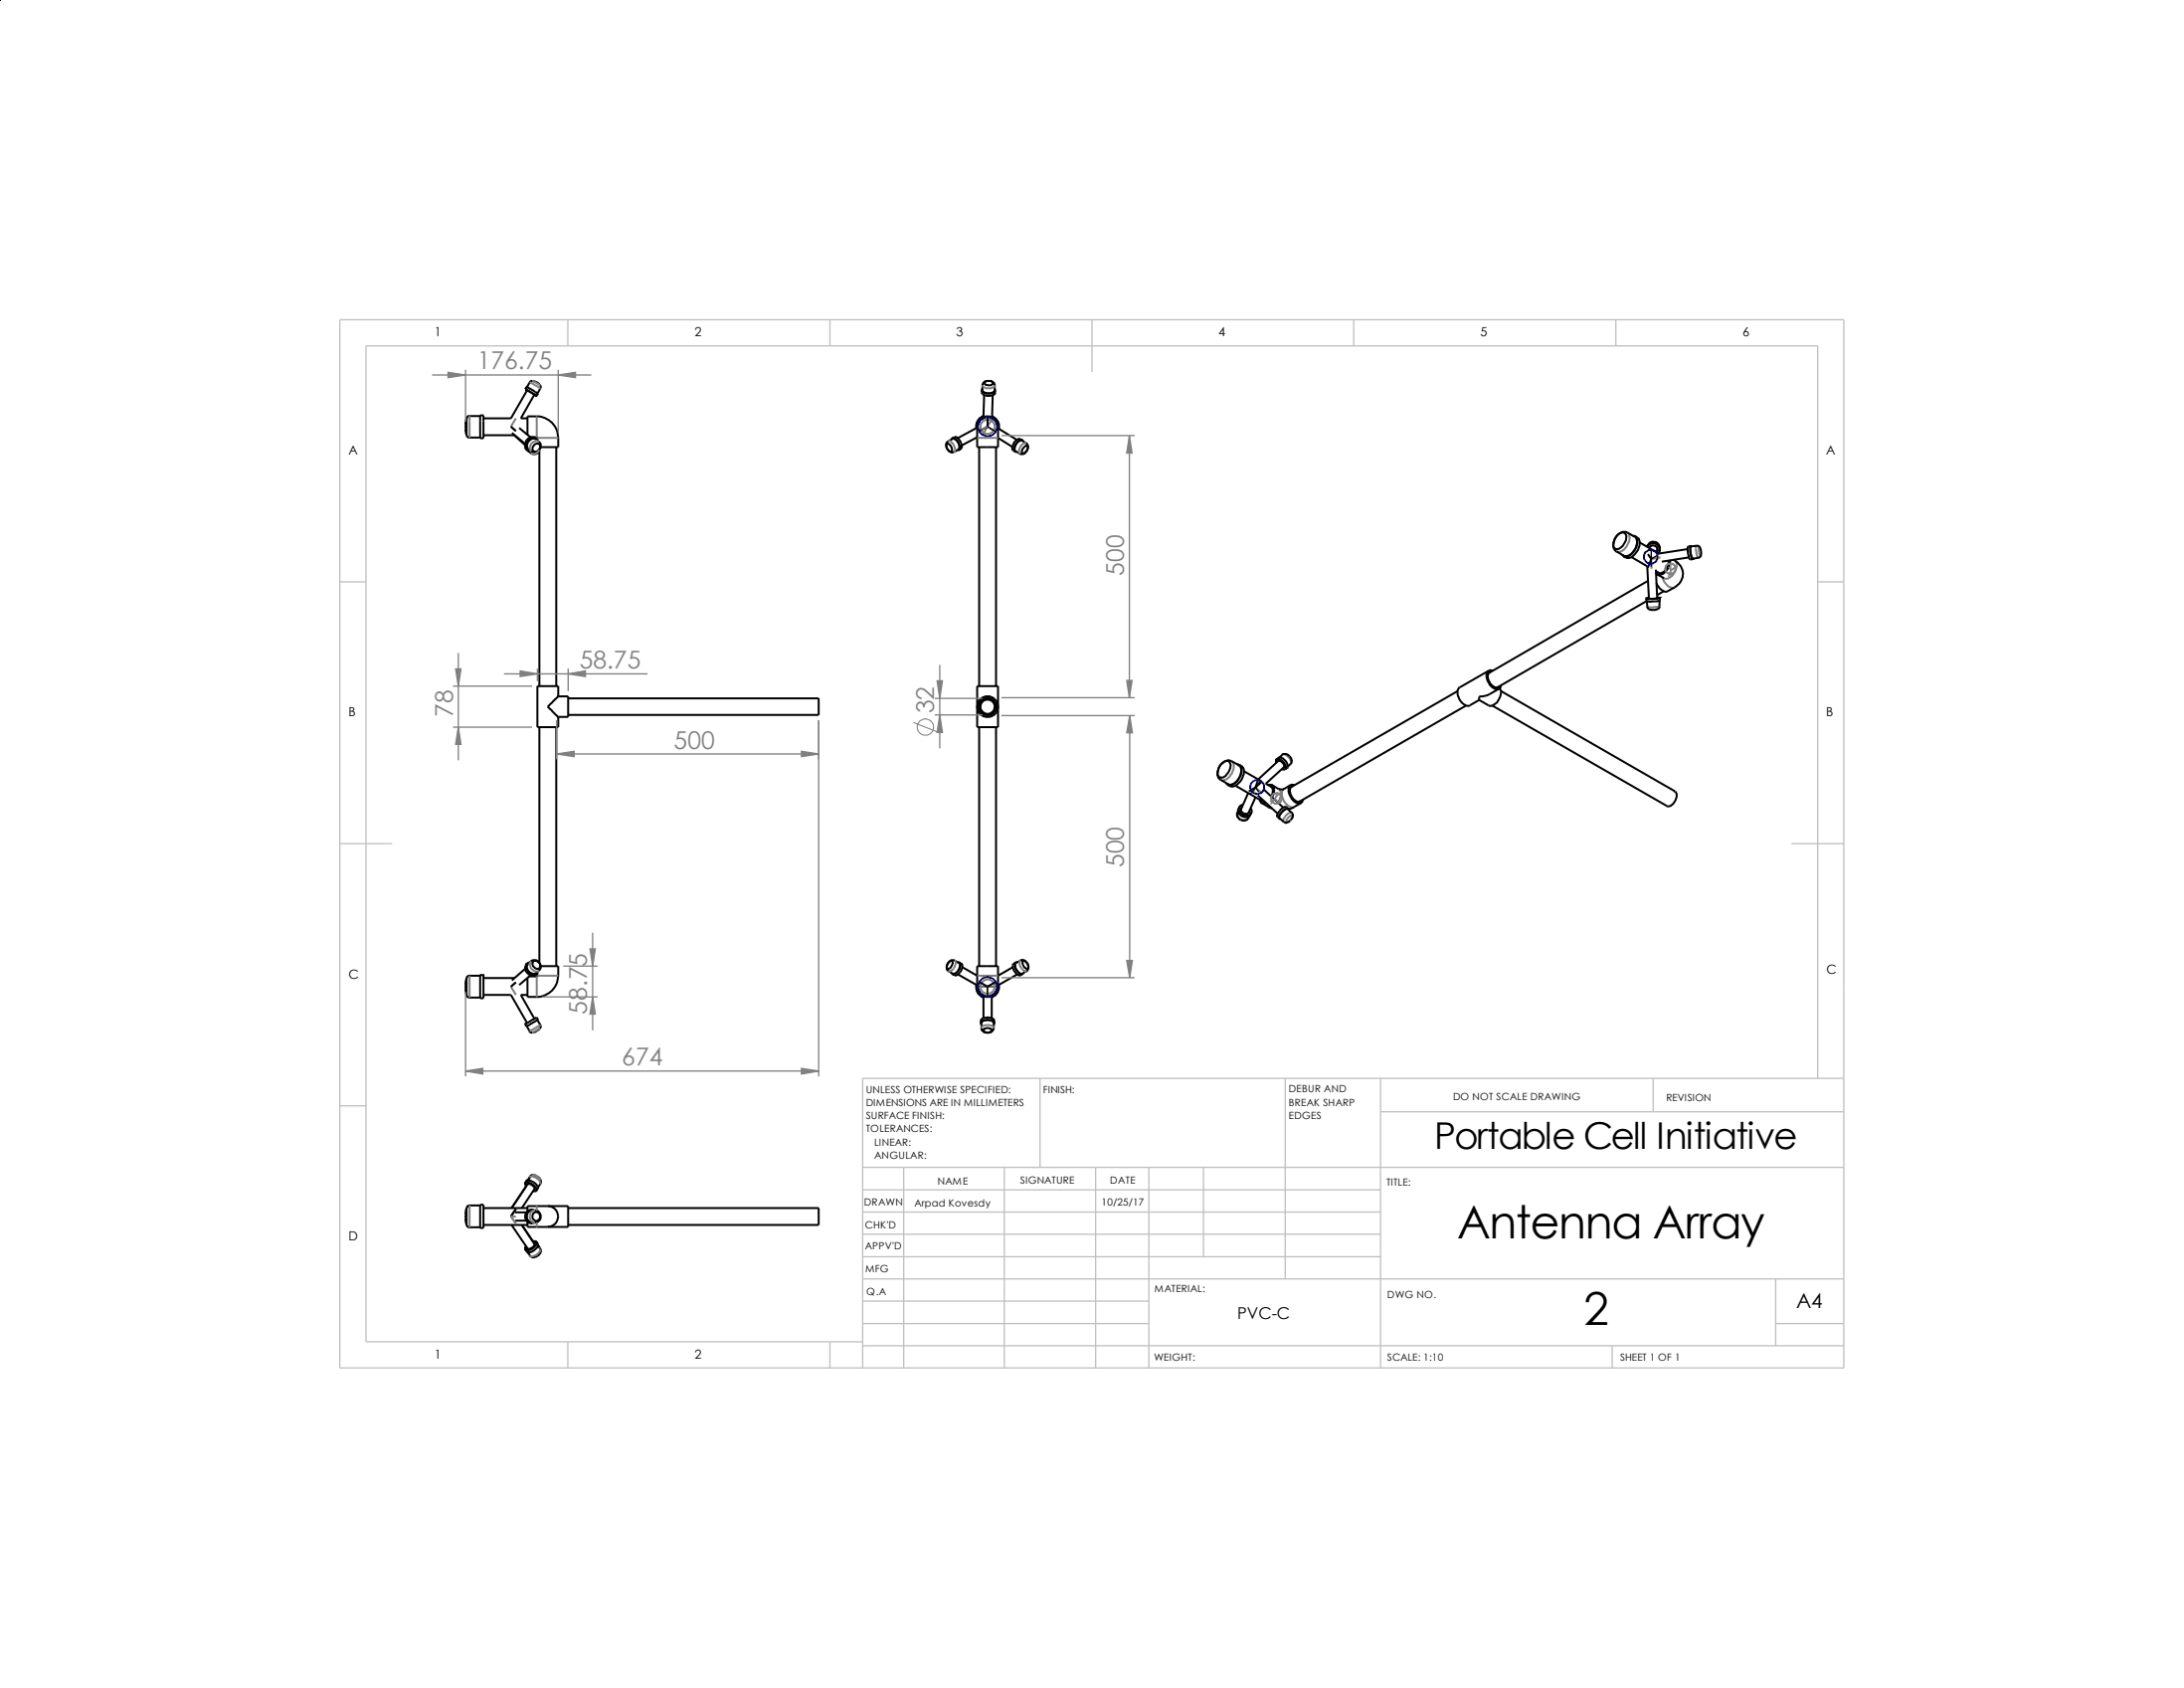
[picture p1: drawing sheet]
<svg xmlns="http://www.w3.org/2000/svg" width="279mm" height="216mm" viewBox="0 0 279 216" stroke-linecap="round" stroke-linejoin="round" font-family="sans-serif">
<g fill="#808080">
<path d="M144.1 122.9h.8l-.4 2.2z"/>
<path d="M144.5 91.5l.4 2.2h-.8z"/>
<path d="M144.1 87h.7l-.3 2.2z"/>
<path d="M144.5 55.7l.3 2.3h-.7z"/>
<path d="M119.9 87.1h.7l-.4 2.2z"/>
<path d="M120.2 91.4l.4 2.3h-.7z"/>
<path d="M71.2 96.4l2.2-.3v.7z"/>
<path d="M102.5 96.1l2.2 .3-2.2 .4z"/>
<path d="M58.3 85.6h.7l-.4 2.2z"/>
<path d="M58.6 93l.4 2.2h-.7z"/>
<path d="M59.6 137l2.2-.3v.7z"/>
<path d="M102.5 136.7l2.2 .3-2.2 .4z"/>
<path d="M57.3 47.6l2.3 .4-2.3 .3z"/>
<path d="M71.4 48l2.2-.4v.7z"/>
<path d="M66.5 85.8l2.2 .4-2.2 .3z"/>
<path d="M72.7 86.2l2.2-.4v.7z"/>
<path d="M75.8 127.5l.4 2.2h-.7z"/>
<path d="M75.5 121.4h.7l-.4 2.2z"/>
</g>
<g fill="none" stroke="#000" stroke-width=".25">
<path d="M59.7 53.4v2.4M59.7 53.4l-.1 1v.8l.1 .6M59.7 55.8l.3 .2h1.4M61.4 53.1h.4v2.9h-.4zM61.4 53.2h-1.5l-.2 .2M61.8 55.7h4M65.4 54.6l.6 .5M65.5 55.4l1.7 1.4M65.8 55.7l1.4 1.2a.52 .52 0 0 0 .1 .6 .52 .52 0 0 0 .5 .1M66.4 54.7l1.5 1.2M67.2 49.8l.2-.3 .8 .5 .6 .3-.1 .3M67.4 57.5l.3 .3h.3"/>
<path d="M67.4 49.5l.4-.6a.69 .69 0 0 1 .9 0 .58 .58 0 0 1 .4 .8l-.3 .6M67.4 49.9l-2 3.6h-3.6M67.5 55.6v-2.3a4.4 4.4 0 0 1 2 .1 2.79 2.79 0 0 1 1.9 2.6v1.2h-2.2M67.6 56.5a.64 .64 0 0 1 1-.3l.4 .3a.81 .81 0 0 1 0 1.1 .81 .81 0 0 1-1.1 .1l-.3-.3a.65 .65 0 0 1 0-.9zM67.8 55.9h.2M68.2 55.9h.5v.4M68.4 50.5l.3 .1-1.5-.8 1.2 .7-1.8 3h.9M68.4 56.9a.42 .42 0 0 1 .6-.1 .42 .42 0 0 1 0 .6 .47 .47 0 0 1-.7 .3 .47 .47 0 0 1 .1-.8zM68.6 56.1a.87 .87 0 0 0-1.2 .2 .87 .87 0 0 0 .1 1.2M68.8 56.4a.72 .72 0 0 0-1.2 0 .69 .69 0 0 0 .2 1.2M69 57.7l-.2 .2a.78 .78 0 0 1-1.1-.1M69 57.5v30.3"/>
<path d="M71.2 57.2v30.6M121.1 56.8a.51 .51 0 0 1 .7 .5 .26 .26 0 0 1 0 .4 .26 .26 0 0 1-.4 0 .94 .94 0 0 1-.3-.9zM121.1 56.6l.8-.5a.72 .72 0 0 1 .7 .7 .6 .6 0 0 1 0 .7l-.6 .3a.86 .86 0 0 1-.9-1zM121.7 56.2a.37 .37 0 0 1 .4-.2 .37 .37 0 0 1 .3 .3 .99 .99 0 0 1 .2 1.3h-.1M121.8 56a.57 .57 0 0 1 .9 .3 .97 .97 0 0 1 .2 1.1l-.3 .2M125 55.9l-2 1.1M125 54.7l-2.5 1.3M125.3 57.2v30.6M125.3 53.8a1.4 1.4 0 0 1 1.7-.3 1.4 1.4 0 0 1 .7 1.6v2.1h-2.7v-1.2a4.4 4.4 0 0 1 .3-2.2zM125.6 49.9a.51 .51 0 0 0 .5 .7 1.05 1.05 0 0 0 1.2-.4v-.2M125.7 49.7a.31 .31 0 0 0 0 .4 .31 .31 0 0 0 .3 .1 1.16 1.16 0 0 0 1.3-.2v-.2M125.8 48.9a.95 .95 0 0 1 1.5 .3v.8a1.06 1.06 0 0 1-1.6 0v-.8z"/>
<path d="M125.9 53.2a1.42 1.42 0 0 0-1 1.6M125.9 50.5l-.1 2.8M125.9 48.9a.89 .89 0 0 1 1.1 0 .46 .46 0 0 1-.6 .4 .35 .35 0 0 1-.5-.4zM126.4 53.4l-.1 1.2-1 .6M126.9 53.2a1.54 1.54 0 0 1 .9 1.7M127 50.5l-.1 2.9M127.4 57.2v30.6M127.7 54.8l2.4 1.5M127.7 56l1.8 1.1M130.1 56.6l.4-.3h.2l.6 .4a.69 .69 0 0 1-.1 1.1 .57 .57 0 0 1-.7 .2l-.6-.3a.74 .74 0 0 1 .1-1zM130.8 56.3a.74 .74 0 0 0-1.2 .6 .55 .55 0 0 0 .3 .8M130.9 57.4a.57 .57 0 0 1 .5-.4 .75 .75 0 0 1-.6 1l-.1-.3z"/>
<path d="M130.9 56.4a.46 .46 0 0 0-.5-.1 .46 .46 0 0 0-.3 .3 1.01 1.01 0 0 0-.2 1.2h.1M206.8 68.6a.77 .77 0 0 1 1.1-.3 1.5 1.5 0 0 1-.7 1.8 .53 .53 0 0 1-.7 0 .53 .53 0 0 1-.1-.6l.1-.5zM207 68.4a1.06 1.06 0 0 1 1.2-.3l.9 .6a1.1 1.1 0 0 1 .1 1.4 1.43 1.43 0 0 1-1.4 1l-1-.6a1.06 1.06 0 0 1-.3-1.5zM208.7 71.2l2 1.2 .2 4.1 .8 .1 .3-.1M208.9 68.5a.64 .64 0 0 1 .6 .9 1.97 1.97 0 0 1-1.5 1.8l-.3-.1-.2-.1M209.2 68.6a1.1 1.1 0 0 1 .4 1.6 1.5 1.5 0 0 1-1.5 1.1l-.4-.1M209.8 69.4l2.4 1.4a.85 .85 0 0 0-.3-1.2 .85 .85 0 0 0-1.2 .3 .85 .85 0 0 1 1.1-.4 .85 .85 0 0 1 .5 1M210.6 76.5l.1 .4M210.7 76.9l-19.1 11M210.8 74.3l-20.3 11.8M210.8 70.9l.4 .6M210.8 69.7a.78 .78 0 0 1 .9-.4 .78 .78 0 0 1 .6 .8"/>
<path d="M210.9 70.1a.58 .58 0 0 1 .8-.3 .58 .58 0 0 1 .3 .8M211 70v.1M211.2 69.8l-.1 .1M211.2 71.5l-.4 1.1M211.3 71.2l-.1 .3M211.8 73.1l.4 .2M211.8 72.9l.2 3.6M211.9 70l.1 .1M212 73.4l-.1 .1M212 70.3v.4M212 76.4l.3 .1-.9 .1h-.8l.3-.1M212 70.2v.2"/>
<path d="M212 73.5l.9 .5M212.3 76.8v.8a.5 .5 0 0 1-.6 .4 .73 .73 0 0 1-1-.4v-.7M212.3 76.5v.3l-.1 .1-1 .1-.5-.1M212.9 75.6l-.9 .5M213.4 71.7a1.5 1.5 0 0 1-1.1 1.6l-.2-.1M213.6 71.7a1.75 1.75 0 0 1-1.3 1.8l-.3-.1-.1-.1M214.1 71.6a1.93 1.93 0 0 1 .4 3.3l-1.1 .7a1.05 1.05 0 0 1-1.3-.7l-.2-.3M215.9 70.2l-3.8 .6M215.9 70.2l.1 1 .2 .3v.1l.4-.1M216.1 71.3l-3.5 .5M216.3 69.9l.8-.1a.87 .87 0 0 1 .5 1v.3l-.2 .2-.8 .2a1.86 1.86 0 0 1-.3-1.6zM216.3 69.8l-.3 .1-.1 .3"/>
<path d="M216.4 69.9l-.1-.1a1.99 1.99 0 0 0 .2 1.7h.1M217.5 70v.1M69 93v30.1M71.2 93v30.6M71.4 89.1l-1.3 1.3 1.3 1.3M71.4 89.1v-1.3h-2.7v5.2h2.7v-1.3M71.4 89.1h1.3v2.6h-1.3M72.7 89.3h32v2.1h-32M125 87.8h2.7v5.2h-2.7zM125.3 93v30.6M127.4 93v30.6M156.2 97.8l.1-.1a1.15 1.15 0 0 1 1.3-.3l.9 .5a1.1 1.1 0 0 1 .1 1.5 1.34 1.34 0 0 1-1.4 .9l-1-.6a1.02 1.02 0 0 1-.3-1.3z"/>
<path d="M156.2 97.8a.81 .81 0 0 1 1.1-.3 1.43 1.43 0 0 1-.6 1.8 .57 .57 0 0 1-.8 0 .57 .57 0 0 1-.1-.7zM158.2 97.7a.64 .64 0 0 1 .6 .9 1.92 1.92 0 0 1-1.6 1.9l-.3-.3M158.5 97.8a1.04 1.04 0 0 1 .5 1.6 1.62 1.62 0 0 1-1.6 1.2l-.3-.2M159.1 98.6l2.1 1.2M161 99.6l-.4 1.1M161.4 100l-.8 .7M163.3 97.6a.31 .31 0 0 1 0-.5 .31 .31 0 0 1 .4 0l.2 .1a1.11 1.11 0 0 1 .6 1.1l-.1 .1h-.4M163.3 97.1a.66 .66 0 0 1 1.1 .1 .79 .79 0 0 1 .3 1l-.2 .2M163.4 97.4a.33 .33 0 0 1 .4-.1 .33 .33 0 0 1 .2 .2 .4 .4 0 0 1 .2 .7M163.6 97.3l-2.6 2.4M163.7 96.9l.3-.3a.75 .75 0 0 1 1.1 .3 .57 .57 0 0 1 0 .8l-.3 .3M164.3 98.1l-2.4 2.1 .8 .5"/>
<path d="M186.5 88.4l-21.3 12.3M187.5 90.3l-21.3 12.2M190.4 85.8l-3.7 2.1a1.11 1.11 0 0 0-.1 1.4 1.37 1.37 0 0 0 1.4 1l1.2-.8M190.6 86a.93 .93 0 0 0 0 1.4 .86 .86 0 0 0 1.1 .4M190.9 85.8a.58 .58 0 0 0-.6 .1 .58 .58 0 0 0-.1 .7 1.66 1.66 0 0 0 1.5 1.5l.2-.2 .1-.2M191.8 88.1l-1.6 .8-1 .2v.4M191.9 88a1.7 1.7 0 0 1-.8 2.2l-.5 .1-1.4-.8M192 88.4l22.3 12.8a1.17 1.17 0 0 1-.3 1.6 .66 .66 0 0 1-.8 .3l-22.3-12.8M158.1 100.5l3.5 2M158.4 103.7a.78 .78 0 0 0 .3 1.1 .78 .78 0 0 0 1.1-.4M158.5 103.3a.79 .79 0 0 0 .6 1.2 .66 .66 0 0 0 1-.5M158.9 103.3a.55 .55 0 0 0 .1 .7 .55 .55 0 0 0 .7 0l.2-.3"/>
<path d="M159 103a.57 .57 0 0 0-.5 .4 .57 .57 0 0 0 .2 .6 .77 .77 0 0 0 .8 .3 .77 .77 0 0 0 .6-.6l-.1-.3M159.7 101.4l-1 2.1M160.6 102l-.9 2M160.6 100.7l-.8 .5M160.9 101.7l2.5 2.4M161.2 102.3a.51 .51 0 0 0 .2 .4 .51 .51 0 0 0 .6 0M161.4 102.7l1.3 .7M161.5 102.4l.3 .1M161.8 101l2.4 2.3M162.2 100.4a.56 .56 0 0 1 .7 .1 .56 .56 0 0 1 .1 .7l-.1 .4-.2 .3M162.6 100.6a.95 .95 0 0 1 0 1.3M162.7 100.4l1 .6h.5l.9-.6"/>
<path d="M164.8 103.5l-.2-.2a.95 .95 0 0 0-1 .6l-.2 .5 .3 .3M164.9 103.6a.32 .32 0 0 0-.3-.2 .32 .32 0 0 0-.3 .2l-.2 .2a.76 .76 0 0 0-.4 .9h.1M165.1 104.9l.1-.2a.57 .57 0 0 0 .1-.7l-.5-.5a1.1 1.1 0 0 0-1.1 1v.1l.5 .5a.7 .7 0 0 0 .9-.1M165.3 100.6a.95 .95 0 0 0 0 1.4 .76 .76 0 0 0 1.1 .4M165.6 100.4a.57 .57 0 0 0-.6 .1 .57 .57 0 0 0-.2 .6 1.8 1.8 0 0 0 1.4 1.7l.4-.2 .1-.3M166.5 102.7l-1.1 .6-.6 .2M59.7 125v2.3M59.7 125l-.1 1v.7l.1 .6M59.7 127.3l.3 .3h1.4M61.4 124.7v3h.4v-3M61.4 124.7h.1M61.4 124.8h-1.4l-.3 .2"/>
<path d="M61.4 124.7h.4M61.8 124.7h.1M61.8 127.3h3.6l2 3.6M61.8 125.1h4M66 125.6l-.6 .6M67.2 131l1.5-.9 .1 .3-1.4 .9zM67.2 123.9l-1.7 1.5M67.4 123.4a.88 .88 0 0 0 .1 1.1 .88 .88 0 0 0 1.2 0M67.4 123.3v.1M67.5 127.3h-.9l1.8 3M67.5 123.2l-.1 .2M67.5 123.3l.4-.4a.79 .79 0 0 1 1.1 .2 .79 .79 0 0 1 0 1l-.4 .4a.84 .84 0 0 1-.9-.2 .84 .84 0 0 1-.2-1z"/>
<path d="M67.7 123.1a.75 .75 0 0 0-.4 .7 .75 .75 0 0 0 .5 .7 .62 .62 0 0 0 1-.2M67.9 124.7l-1.5 1.3M67.9 122.9h.1M67.9 122.9l-.1 .2M68.3 122.9a.6 .6 0 0 1 .7 .3 .6 .6 0 0 1 0 .7 .61 .61 0 0 1-.7-.2 .61 .61 0 0 1-.1-.7zM68.7 130.5l.4 .6a.84 .84 0 0 1-.7 .9l-.3 .1-.3-.1-.4-.7M68.7 124.4v.4l-1 .1M69.2 123.6h2.2v1.2a2.75 2.75 0 0 1-2.7 2.7h-1.2l-.1-2.4M121.3 123.1h.1a.57 .57 0 0 1 .7-.2l.6 .3a.82 .82 0 0 1-.2 1.1l-.4 .2h-.2l-.6-.3a.82 .82 0 0 1 0-1.1zM121.5 123a.25 .25 0 0 1 .3 0 .25 .25 0 0 1 0 .3 .53 .53 0 0 1-.6 .6 .75 .75 0 0 1 .3-.9zM122.6 124.2a.53 .53 0 0 1-.8 .3M122.6 124.6l2.4 1.4"/>
<path d="M122.6 123.1a.32 .32 0 0 1 .3 .2 .32 .32 0 0 1 0 .3l-.3 .6M122.7 123.1l.3 .2a.89 .89 0 0 1-.3 1.2l-.4 .3h-.2l-.2-.2M123.1 123.7l1.9 1.1M124.9 126a1.42 1.42 0 0 0 .9 1.6M125 124.8v-1.2h2.7v1.2M125.3 125.6l1 .6 1.1-.6M125.5 130.9a.54 .54 0 0 1 .6-.7 .94 .94 0 0 1 1.1 .4v.3M125.6 131a.32 .32 0 0 1-.1-.3 .32 .32 0 0 1 .4-.2 1.07 1.07 0 0 1 1.3 .3l-.1 .2M125.6 130.7a1.13 1.13 0 0 1 1.5 .1v.7a.85 .85 0 0 1-1.4 .4l-.1-.3zM125.8 127.4v2.9M125.9 131.6h.1a.65 .65 0 0 1 .9 .2v.1a.77 .77 0 0 1-1.1-.1zM126.9 127.4v2.9"/>
<path d="M127.7 124.8a4.3 4.3 0 0 1-.3 2.2 1.37 1.37 0 0 1-1.7 .3 1.37 1.37 0 0 1-.7-1.5v-1M127.8 126a1.43 1.43 0 0 1-.9 1.6M129.6 123.7l-1.9 1.1M129.9 123.2l.7-.3a.73 .73 0 0 1 .9 .6 .55 .55 0 0 1-.2 .7l-.5 .3a1.1 1.1 0 0 1-.9-1.3zM130 123.1l-.3 .1a.92 .92 0 0 0 .2 1.2 .57 .57 0 0 0 .9 .2M130.1 123.1a.3 .3 0 0 0-.3 .1 .3 .3 0 0 0 0 .3l.1 .3a1.25 1.25 0 0 0 .8 .8l.2-.1M130.1 124.6l-2.4 1.4M130.9 122.9a.68 .68 0 0 1 .5 1 .82 .82 0 0 1-.5-1zM59.7 154.4v2.4M59.7 154.4l-.1 1v.8l.1 .6M59.7 156.8l.3 .2h1.4M61.4 154.1h.4v3h-.4z"/>
<path d="M61.4 154.2h-1.4l-.3 .2M61.8 154.5h5.7M61.8 156.7h5.7M65.4 156.7l2.1 3M65.9 155.1h1.5M65.9 156.1h1.4M66 154.6l-.6 1M67.2 151.3l.2-.2a.78 .78 0 0 1 .9 .2h.2a.76 .76 0 0 1 .3 .7l-.2 .3M67.3 159.4l-.1 .4M67.3 151.7a.27 .27 0 0 1-.1-.3 .27 .27 0 0 1 .2-.2l.5 .1 .4 .3a.51 .51 0 0 1 .2 .8l-.3-.1M67.4 151l-.2 .4M67.4 151.6a.43 .43 0 0 1 .8 .1 .27 .27 0 0 1 .2 .2 .27 .27 0 0 1-.1 .2"/>
<path d="M67.5 151l.3-.5a.67 .67 0 0 1 1 0 .65 .65 0 0 1 .3 .8M67.5 156.3v.6h2.6M67.5 150.9l-.1 .2M67.5 151l.3-.5a.77 .77 0 0 1 1.2 .2 .6 .6 0 0 1 .1 .7l-.3 .5M67.5 151.4l-2.1 3.1M67.6 155l.3-.2h.6a.79 .79 0 0 1 .7 .8 .79 .79 0 0 1-.7 .8 .8 .8 0 0 1-1.1-.8l.1-.4zM68.1 154.7a.87 .87 0 0 0-.9 .9 .87 .87 0 0 0 .9 .9M68.2 158.8h.4l.2 .3M68.2 158.8l-1.4-2.1 1.6 2.5M68.2 158.8a.32 .32 0 0 1 .5 .2 .32 .32 0 0 1-.3 .4l-.1 .1a.95 .95 0 0 1-1.1 .4v-.3l.1-.2M68.3 155.2a.55 .55 0 0 1 .8 .2 .55 .55 0 0 1-.4 .7 .56 .56 0 0 1-.6-.3 .56 .56 0 0 1 .2-.6zM68.3 159a.44 .44 0 0 1-.3 .6 .33 .33 0 0 1-.6 0"/>
<path d="M68.4 154.8a.83 .83 0 0 0-1.1 .5 .83 .83 0 0 0 .5 1.1h.6M68.4 152l-1.6 2.5M68.6 158.9l.2 .3a.68 .68 0 0 1-.4 .7l-.2 .1a.6 .6 0 0 1-1-.1M68.7 159l.1 .2M68.8 159.3l.3 .4a.72 .72 0 0 1-.4 .9M68.8 159.3l.3 .5M69.1 159.8a.8 .8 0 0 1-.7 1h-.3l-.2-.1-.4-.5M70.1 154.3h2.6v2.6h-2.6M70.1 154.3h-2.6v.6M70.1 154.3a1.33 1.33 0 0 1 1.3 1.3 1.33 1.33 0 0 1-1.3 1.3M72.7 154.5h32v2.2h-32"/>
<circle cx="126.3" cy="90.4" r="1.09"/>
<circle cx="126.3" cy="90.4" r="1.07"/>
<circle cx="126.3" cy="90.4" r=".9"/>
<circle cx="126.3" cy="90.4" r="1.32"/>
</g>
<g fill="none" stroke="#808080" stroke-width=".25">
<path d="M60.1 53.2v2.8M66 53.5l-.6 1.1 .6 .6M67.8 48.9l1.3 .8M68.1 48.7l1 .6M68.7 53.3v2.6M68.7 56h2.7M69 56.5a.84 .84 0 0 0-1.2 .9l.1 .3M69 57.6a.78 .78 0 0 1-1.1 .4M121.3 56.4a.72 .72 0 0 1 .8 .7 .6 .6 0 0 1-.1 .7M125 56h2.7M125.7 49.3a1.03 1.03 0 0 0 1.5 .2l.1-.2M126.3 54.6l.8 .5"/>
<path d="M131.3 56.7a.97 .97 0 0 0-.9 1.3h.1M208.2 68.1a1.22 1.22 0 0 1 0 1.7 1.14 1.14 0 0 1-1.4 .7M210.8 69.7a.79 .79 0 0 1 .9-.4 .79 .79 0 0 1 .6 .7M212 70.4v.1M212.1 77.9h-1.1M212.3 77.6a2.81 2.81 0 0 1-1.6 0M212.4 71.3l-1.2 .2 .1 1.2M212.7 73.8a1.61 1.61 0 0 0 1.4 1.4l.1-.1M214.2 71.7a1.2 1.2 0 0 1-.1 1.7 1.08 1.08 0 0 1-1.2 .6M214.4 72.6l-.7 .3M217 69.8a2.16 2.16 0 0 0 .3 1.5M217.5 70h-.2v.5l.2 .6 .1-.1"/>
<path d="M157.6 97.4a1.16 1.16 0 0 1 0 1.4 1.43 1.43 0 0 1-1.3 1l-.1-.1M164 96.6a.72 .72 0 0 1 1 .4 .54 .54 0 0 1 .1 .7M158.3 103.9a.79 .79 0 0 0 .5 .9 .79 .79 0 0 0 .9-.2M159.7 103.9v.1M160.3 101.4l.3-.7 .9 .8M162.3 103.2l.3 .1M163.6 100.9a1 1 0 0 1 .1 1.3l-.3 .4-.3-.4M164.3 100.9a1.14 1.14 0 0 0-.1 1.5 1.37 1.37 0 0 0 1.3 .9l.1-.1M165.2 104.8a.36 .36 0 0 0 .1-.5l-.3 .1a.55 .55 0 0 0-.4 .8l.5-.3M165.3 104a.97 .97 0 0 0-1.1 .8v.3M60.1 124.8v2.8M66 125.6l-.6 .6 .6 1.1"/>
<path d="M67.9 122.9a.84 .84 0 0 0 .5 1.3h.3l.3-.1M68.7 124.9v2.6M68.7 124.8h2.7M69.1 131.5l-1 .6M69.1 131.1l-1.3 .8M122.1 122.9a.96 .96 0 0 1-.4 1.2l-.2 .1h-.2M125 124.8h2.7M125.6 131.5a.56 .56 0 0 1 .6-.4 .83 .83 0 0 1 .9 .4M126.3 126.2v.9M130.6 122.9h-.1a1.12 1.12 0 0 0 .8 1.3M60.1 154.2v2.8M66 155.6h-.6l.6 .9"/>
<path d="M67.8 150.5a1.2 1.2 0 0 1 1.2 .5l.1 .4M67.8 150.5v.1M68.1 150.4a.78 .78 0 0 1 1 .5M68.5 154.8a.79 .79 0 0 0-.7 .8 .79 .79 0 0 0 .7 .8M68.7 154.3v.6M68.7 156.3v.6M69 159.6l.1 .1M69.1 159.8a1.05 1.05 0 0 1-1.3 .8"/>
<circle cx="126.3" cy="54.6" r=".9"/>
<circle cx="213.7" cy="72.7" r=".65"/>
<circle cx="163.3" cy="102.1" r=".67"/>
<circle cx="126.3" cy="126.2" r=".91"/>
</g>
<g fill="none" stroke="#808080" stroke-width=".17">
<path d="M55.3 48h20.3M57.3 47.6l2.3 .4-2.3 .3zM59.6 47.3v6.6M71.4 48l2.2-.4v.7zM71.4 47.3v8M126.3 54.6l-.4 .8M126.3 54.6l-.8 .4M126.4 53.7l-.1 .9M126.8 53.8l-.5 .8M128.1 55.7h17.1M144.5 55.7l.3 2.3h-.7zM144.5 55.7v33.5"/>
<path d="M213.4 72.5l.3 .4-.3 .9M213.7 72.2v1.5M58 93h10.1M58 87.8h10.1M58.3 85.6h.7l-.4 2.2zM58.6 93l.4 2.2h-.7zM58.6 83.5v13.7M64.5 86.2h18.3M66.5 85.8l2.2 .4-2.2 .3zM68.7 85.5v1.6M71.2 96.4l2.2-.3v.7zM71.2 96.4h33.5"/>
<path d="M71.2 92.1v5M72.7 86.2l2.2-.4v.7zM72.7 85.5v2.9M102.5 96.1l2.2 .3-2.2 .4zM104.7 92.1v45.6M119.6 91.4h6.1M119.6 89.3h6.1M119.9 87.1h.7l-.4 2.2zM120.2 91.4l.4 2.3h-.7zM120.2 85v10.7M128.1 89.2h17.1M128.1 91.5h17.1"/>
<path d="M144.1 87h.7l-.3 2.2zM144.5 91.5l.4 2.2h-.8zM144.5 91.5v33.6M75.8 119.3v12.5M163.1 102.2l-.5 .7M163.1 102.2l-.6 .4M163.4 101.3l-.3 .9M163.7 101.5l-.6 .7M59.6 137l2.2-.3v.7zM59.6 126.9v10.8M59.6 137h45.1M69.3 127.5h7.2"/>
<path d="M72.1 123.6h4.4M75.5 121.4h.7l-.4 2.2zM75.8 127.5l.4 2.2h-.7zM102.5 136.7l2.2 .3-2.2 .4zM125.4 126.2h1.9M125.6 125.7l.7 .5 .8-.5M128.1 125.1h17.1M144.1 122.9h.8l-.4 2.2z"/>
</g>
<path d="M126.3 54.6l-.6 1M126.3 54.6l1.1 .6M127 53.6l-.7 1M211.2 70.5v2M212.1 71l-.9 .5M161.3 99.8l-1.4 1.8M160.6 100.7l.4 .6M125.1 126.2h2.5M126.3 126.2v1.2" fill="none" stroke="#000" stroke-width=".17"/>
<g fill="none" stroke="#808080" stroke-width=".13">
<path d="M116.9 92.4l3 1.2"/>
<circle cx="118.4" cy="93" r="1.05"/>
</g>
<g fill="none" stroke="#00f" stroke-width=".25">
<circle cx="126.3" cy="54.6" r="1.2"/>
<circle cx="211.2" cy="71.2" r=".87"/>
<circle cx="160.8" cy="100.6" r=".89"/>
<circle cx="126.3" cy="126.2" r="1.2"/>
</g>
<g fill="none" stroke="#c0c0c0" stroke-width=".17">
<path d="M43.5 40.9h192.4v134.1h-192.4zM72.6 40.9v3.3M106.2 40.9v3.3M139.7 40.9v6.7M173.2 40.9v3.3M206.7 40.9v3.3M43.5 74.4h3.3M232.5 74.4h3.4M43.5 107.9h6.7M229.2 107.9h6.7M133.1 137.9v11.4M164.4 137.9v25.7"/>
<path d="M176.6 137.9v37.1M211.5 137.9v4.3M232.5 137.9v-93.7h-185.7v127.4h63.6M235.9 137.9h-125.5v37.1M43.5 141.4h3.3M110.4 152.2h66.2M110.4 155h66.2M110.4 157.9h66.2M110.4 149.3h125.5M115.6 149.3v25.7M128.5 149.3v25.7M140.2 149.3v25.7"/>
<path d="M147 149.3v25.7M154 149.3v11.4M176.6 142.2h59.3M72.6 171.6v3.4M106.2 171.6v3.4M110.4 172.1h125.5M110.4 169.3h36.6M110.4 163.6h125.5M110.4 166.4h36.6M110.4 160.7h66.2M206.2 172.1v2.9M227.2 169.3h8.7"/>
<path d="M227.2 163.6v8.5"/>
</g>
<g font-size="5.8">
<text x="186.4" y="158.4">Antenna Array</text>
<text x="202.6" y="169.4">2</text>
</g>
<text font-size="4.7" x="183.5" y="147">Portable Cell Initiative</text>
<g font-size="3.1" fill="#808080">
<text x="61" y="47.2">176.75</text>
<text x="143.8" y="73.6" transform="rotate(-90 143.8 73.6)">500</text>
<text x="74.2" y="85.5">58.75</text>
<text x="58" y="91.8" transform="rotate(-90 58 91.8)">78</text>
<text x="86.2" y="95.8">500</text>
<text x="119.5" y="91.3" transform="rotate(-90 119.5 91.3)">32</text>
<text x="143.8" y="111" transform="rotate(-90 143.8 111)">500</text>
<text x="75.1" y="129.7" transform="rotate(-90 75.1 129.7)">58.75</text>
<text x="79.5" y="136.3">674</text>
</g>
<text font-size="2.6" x="229.8" y="167.3">A4</text>
<text font-size="2.1" x="158.3" y="168.7">PVC-C</text>
<g font-size="1.6">
<text x="55.6" y="43">1</text>
<text x="88.9" y="43">2</text>
<text x="122.3" y="43">3</text>
<text x="155.9" y="43">4</text>
<text x="189.4" y="43">5</text>
<text x="222.9" y="43">6</text>
<text x="44.6" y="58.1">A</text>
<text x="233.6" y="58.1">A</text>
<text x="44.6" y="91.7">B</text>
<text x="233.6" y="91.7">B</text>
<text x="44.6" y="125.2">C</text>
<text x="233.7" y="124.5">C</text>
<text x="44.6" y="158.7">D</text>
<text x="55.6" y="173.8">1</text>
<text x="88.9" y="173.8">2</text>
</g>
<g font-size="1.3">
<text x="110.8" y="139.8">UNLESS OTHERWISE SPECIFIED:</text>
<text x="110.8" y="141.5">DIMENSIONS ARE IN MILLIMETERS</text>
<text x="110.8" y="143.2">SURFACE FINISH:</text>
<text x="133.4" y="139.8">FINISH:</text>
<text x="164.9" y="139.7">DEBUR AND</text>
<text x="164.9" y="141.4">BREAK SHARP</text>
<text x="164.9" y="143.1">EDGES</text>
<text x="185.9" y="140.8">DO NOT SCALE DRAWING</text>
<text x="213.2" y="140.9">REVISION</text>
<text x="110.8" y="144.8">TOLERANCES:</text>
<text x="111.8" y="146.5">LINEAR:</text>
<text x="111.8" y="148.2">ANGULAR:</text>
<text x="110.5" y="154.2">DRAWN</text>
<text x="117" y="154.3">Arpad Kovesdy</text>
<text x="120" y="151.5">NAME</text>
<text x="130.5" y="151.4">SIGNATURE</text>
<text x="140.9" y="154.1">10/25/17</text>
<text x="142" y="151.4">DATE</text>
<text x="177.4" y="151.6">TITLE:</text>
<text x="110.7" y="157.1">CHK'D</text>
<text x="110.7" y="159.8">APPV'D</text>
<text x="110.7" y="162.7">MFG</text>
<text x="110.8" y="165.7">Q.A</text>
<text x="147.7" y="165.2">MATERIAL:</text>
<text x="177.5" y="166">DWG NO.</text>
<text x="147.7" y="174">WEIGHT:</text>
<text x="177.5" y="174">SCALE: 1:10</text>
<text x="207.3" y="174">SHEET 1 OF 1</text>
</g>
</svg>
